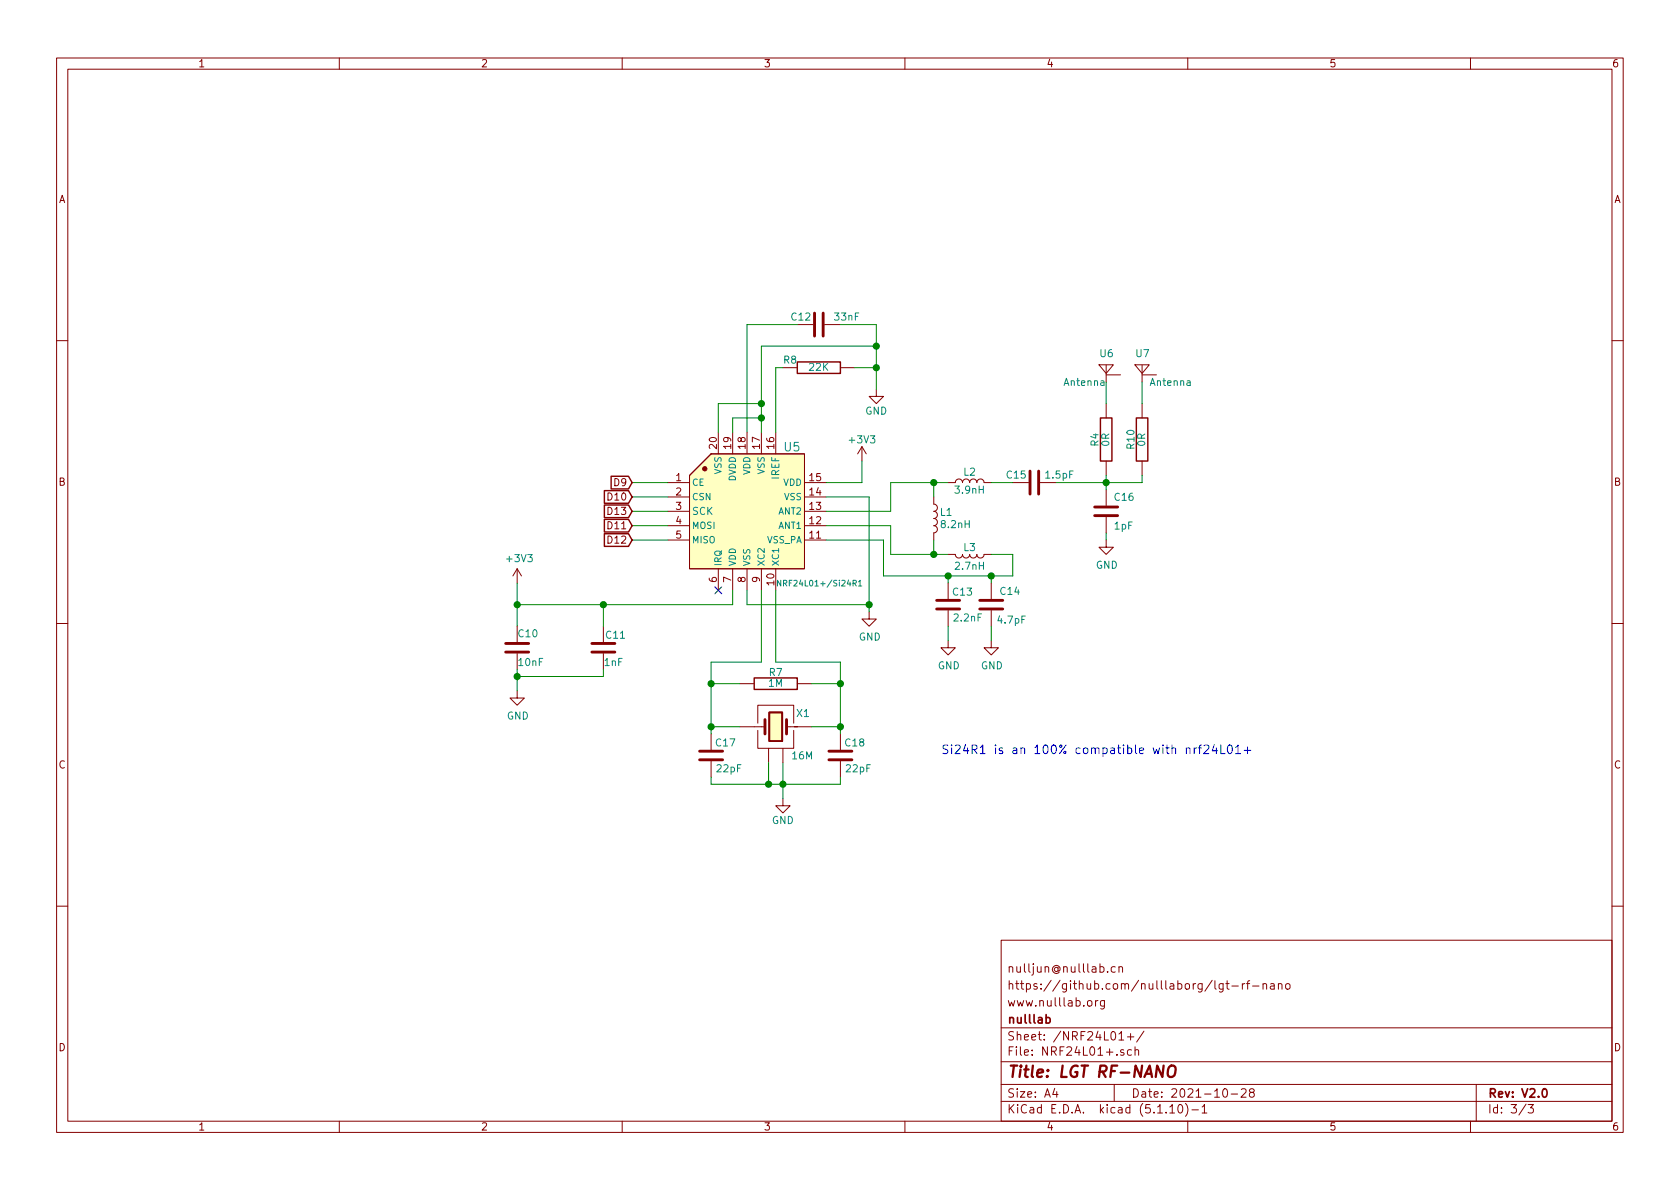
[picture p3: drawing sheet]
<svg xmlns="http://www.w3.org/2000/svg" width="297mm" height="210mm" viewBox="0 0 297 210" stroke-linecap="round" stroke-linejoin="round" font-family="sans-serif">
<g fill="none" stroke="#840000" stroke-width=".18">
<path d="M10 10.3h277v189.9h-277zM12 12.2h273v186.1h-273zM60 10.3v1.9M110 10.3v1.9M160 10.3v1.9M210 10.3v1.9M260 10.3v1.9M141 57.4h2.8M145.8 57.4h2.8M10 60.2h2M127 76.4v3.9M129.5 76.4v3.9"/>
<path d="M132.1 76.4v3.9M134.6 76.4v3.9M137.2 76.4v3.9M138.4 65h2.6M148.6 65h2.5M152.4 79l-.8 1.3M152.4 79v2.5M152.4 79l.8 1.3M154.9 68.8v1.3h1.3l-1.3 1.3-1.2-1.3h1.2M194.3 64.5h2.5l-1.2 1.5zM195.6 64.6v3M195.6 71.4v2.5"/>
<path d="M195.6 66.3h2.5M200.7 64.5h2.5l-1.3 1.5zM201.9 64.6v3M201.9 71.4v2.5M201.9 66.3h2.6M285 60.2h2M118.1 85.3h3.8M118.1 93h3.8M118.1 95.5h3.8M118.1 90.4h3.8M118.1 87.9h3.8M121.9 84.1l3.8-3.8h16.5v20.3h-20.3z"/>
<path d="M142.2 85.3h3.8M142.2 93h3.8M142.2 95.5h3.8M142.2 90.4h3.8M142.2 87.9h3.8M165.1 87.9v1.2a.63 .63 0 0 1 .6 .7 .63 .63 0 0 1-.6 .6 .63 .63 0 0 1 .6 .7 .63 .63 0 0 1-.6 .6 .63 .63 0 0 1 .6 .6 .63 .63 0 0 1-.6 .7 .63 .63 0 0 1 .6 .6 .63 .63 0 0 1-.6 .6v1.3M167.6 85.3h1.3a.63 .63 0 0 1 .6-.6 .63 .63 0 0 1 .7 .6 .63 .63 0 0 1 .6-.6 .63 .63 0 0 1 .6 .6 .63 .63 0 0 1 .7-.6 .63 .63 0 0 1 .6 .6 .63 .63 0 0 1 .7-.6 .63 .63 0 0 1 .6 .6h1.3M167.6 98h1.3a.63 .63 0 0 0 .6 .7 .63 .63 0 0 0 .7-.7 .63 .63 0 0 0 .6 .7 .63 .63 0 0 0 .6-.7 .63 .63 0 0 0 .7 .7 .63 .63 0 0 0 .6-.7 .63 .63 0 0 0 .7 .7 .63 .63 0 0 0 .6-.7h1.3M179.1 85.3h2.8M183.9 85.3h2.8M195.6 95.5v1.3h1.2l-1.2 1.2-1.3-1.2h1.3M195.6 81.5v2.6"/>
<path d="M195.6 86.6v2.8M195.6 91.4v2.8M201.9 81.5v2.6M10 110.3h2M91.4 100.6v2.5M91.4 110.7v2.8M91.4 115.6v2.8M91.4 100.6l-.7 1.2M91.4 100.6l.8 1.2M106.7 110.7v2.8M106.7 115.6v2.8M127 100.6v3.8"/>
<path d="M129.5 100.6v3.8M132.1 100.6v3.8M134.6 100.6v3.8M137.2 100.6v3.8M153.7 108.2v1.3h1.2l-1.2 1.2-1.3-1.2h1.3M167.6 113.3v1.2h1.3l-1.3 1.3-1.2-1.3h1.2M167.6 103.1v2.8M167.6 107.9v2.8M175.3 113.3v1.2h1.2l-1.2 1.3-1.3-1.3h1.3M175.3 103.1v2.8M175.3 107.9v2.8M285 110.3h2"/>
<path d="M91.4 122.2v1.2h1.3l-1.3 1.3-1.2-1.3h1.2M125.7 129.8v2.8M125.7 134.6v2.8M130.8 120.9h2.5M130.8 128.5h4.5M134 129.2v3.1h6.3v-3.1M134 127.9v-3.2h6.3v3.2M135.9 132.3v2.6M138.4 132.3v2.6M139.1 128.5h1.9h-.5M141 120.9h2.5M141 128.5h2.5"/>
<path d="M148.6 129.8v2.8M148.6 134.6v2.8M138.4 141.2v1.3h1.3l-1.3 1.3-1.2-1.3h1.2M10 160.2h2M177 166.3h108v32h-108zM193.7 176.9v1M194.1 176.9l-.3 .1-.1 .2M195.3 176.9v1.2l-.3 .3h-.4M195.3 177l-.5-.1-.2 .3v.6l.2 .1 .5-.1M195.8 171.8v.1M197.2 171l-.4-.1-.3 .3v.6l.3 .1h.4M197.8 171.1l.2-.2 .4 .1 .1 .9"/>
<path d="M197.8 170.9v1M214.8 173.4v1.3l.2 .2M216.3 173.9v1.3l-.3 .2h-.4M216.3 174l-.5-.1-.3 .3 .1 .6 .2 .1 .5-.1M216.7 173.9h.6M217 173.4v1.3l.3 .2M217.8 174.4h1.1M219.7 173.9v1M220.1 173.9l-.4 .3M220.4 173.9h.6M221 173.4l-.4 .3v1.2M221.5 174.4h1.1"/>
<path d="M223.3 174.1l.2-.2 .4 .1 .1 .9M223.3 173.9v1M224.7 174h.5l.1 .9M225.3 174.3l-.5 .1-.2 .2 .2 .3 .5-.1M226 174.1l.1-.1a.37 .37 0 0 1 .6 .1v.8M226 173.9v1M227.4 174.1l.2-.2 .4 .2v.7l-.2 .1-.4-.1zM285 160.2h2M60 198.3v1.9M110 198.3v1.9M160 198.3v1.9M177 194.8h108"/>
<path d="M177 191.8h108M177 187.8h108M177 181.8h108M186.5 192.5l-.4 1h1M186.8 193v1M197 191.8v3M197.8 182.8l.5-.4v1.5M197.8 183.9h.9M198.7 185.7l-.4-.1-.2 .2 .1 .2 .5 .2v.3h-.6M199.3 183.4h1.2M199.9 182.8v1.1M200.1 185.7l-.5-.1-.3 .3 .2 .6h.6"/>
<path d="M200.7 185.7l.2-.1 .4 .1v.9M200.7 185.1v1.5M202.3 182.3l-1.3 2M206.8 195.8l.5-.5v1.5M206.8 196.8h.9M208.5 195.4l.1-.1a.8 .8 0 0 1 .5 .8 .8 .8 0 0 1-.5 .7 1 1 0 0 1-.1-1.4zM209.6 195.1a1.71 1.71 0 0 1 0 2.3M210 198.3v1.9M210.7 196.3h1.2M212.5 195.8l.5-.5v1.5M212.5 196.8h.9M216.3 192.7l.4-.2a.94 .94 0 0 1 0 1.5 .79 .79 0 0 1-.4-1.3z"/>
<path d="M217.7 193.5h1.1M219.5 192.7l.2-.2h.3l.3 .2v.3v.2l-.9 .8h.9M221.2 193.2l-.3-.3 .1-.2 .2-.2 .4 .1 .2 .2-.1 .2-.6 .2a.48 .48 0 0 0-.1 .7l.2 .1 .5-.1a.48 .48 0 0 0-.1-.7h-.1M260 198.3v1.9M261 191.8v6.5M269.8 195.2l-1.2 2M270.2 195.3h.9l-.5 .6 .4 .1v.7l-.2 .1-.6-.1"/>
</g>
<path d="M136 126h2.3v5.1h-2.3zM185 180l.4-.1 .3 .3-.2 .6h-.5M272.9 192.6l.1-.1a.8 .8 0 0 1 .5 .8 .8 .8 0 0 1-.5 .7 1 1 0 0 1-.1-1.4z" fill="none" stroke="#840000" stroke-width=".3"/>
<path d="M206.7 188.7a.66 .66 0 0 1 1.1 0 1.49 1.49 0 0 1-.6 1.7l-.5-.1a1.49 1.49 0 0 1 0-1.6z" fill="none" stroke="#840000" stroke-width=".41"/>
<path d="M141 64h7.6v2h-7.6zM194.6 73.9h2v7.6h-2zM200.9 73.9h2v7.6h-2zM106.9 94.4h4.2l.7 1.1-.7 1.1h-4.2zM106.9 91.8h4.2l.7 1.2-.7 1.1h-4.2zM106.9 89.3h4.2l.7 1.1-.7 1.1h-4.2zM106.9 86.8h4.2l.7 1.1-.7 1.1h-4.2zM108.1 84.2h3l.7 1.1-.7 1.2h-3zM133.3 119.9h7.7v2h-7.7z" fill="none" stroke="#840000" stroke-width=".25"/>
<g fill="none" stroke="#840000" stroke-width=".51">
<path d="M144 55.4v4M145.5 55.4v4M182.1 83.3v4.1M183.6 83.3v4.1M193.5 91.2h4.1M193.5 89.7h4.1M89.4 115.3h4.1M89.4 113.8h4.1M104.6 115.3h4.1M104.6 113.8h4.1M165.6 107.7h4.1M165.6 106.2h4.1"/>
<path d="M173.2 107.7h4.1M173.2 106.2h4.1M123.7 134.4h4.1M123.7 132.8h4.1M135.3 127.2v2.6M139.1 127.2v2.6M146.6 134.4h4M146.6 132.8h4"/>
</g>
<g fill="#ffffc2" stroke="#ffffc2" stroke-width=".18">
<path d="M136 126h2.3v5.1h-2.3z"/>
<path d="M121.9 84.1l3.8-3.8h16.5v20.3h-20.3z"/>
</g>
<circle cx="124.6" cy="82.9" r=".38" fill="#840000" stroke="#840000" stroke-width=".18"/>
<path d="M138 102.6v1l-.5-1v1M150.8 103.1h.5l.1-.4-.6-.1v1M151.1 103.1l.3 .5M151.8 102.9l.3-.3v1M151.8 103.6h.6" fill="none" stroke="#008484" stroke-width=".18"/>
<g fill="none" stroke="#008400" stroke-width=".18">
<path d="M141 57.4h-8.9v19M148.6 57.4h6.3v11.4M134.6 73.9h-5.1v2.5M134.6 71.4h-7.6v5M138.4 65h-1.2v11.4M151.1 65h3.8M154.9 61.2h-20.3v15.2M195.6 67.6v3.8M201.9 67.6v3.8M111.8 85.3h6.3M111.8 90.4h6.3M111.8 95.5h6.3"/>
<path d="M111.8 93h6.3M111.8 87.9h6.3M146 95.5h10.2v6.3h22.9v-3.8h-3.8M146 93h11.5v5h10.1M146 87.9h7.7v20.3M152.4 81.5v3.8h-6.4M165.1 85.3v2.6M165.1 95.5v2.5M167.6 85.3h-10.1v5.1h-11.5M175.3 85.3h3.8M195.6 84.1v2.5M195.6 94.2v1.3"/>
<path d="M201.9 84.1v1.2h-15.2M91.4 103.1v7.6M91.4 118.4v3.8M106.7 106.9v3.8M106.7 118.4v1.2h-15.3M129.5 104.4v2.5h-38.1M132.1 104.4v2.5h21.6M134.6 104.4v12.7h-8.9v12.7M137.2 104.4v12.7h11.4v12.7M167.6 101.8v1.3M167.6 110.7v2.6M175.3 101.8v1.3"/>
<path d="M175.3 110.7v2.6M125.7 137.4v1.3h22.9v-1.3M125.7 120.9h5.1M125.7 128.5h5.1M135.9 134.9v3.8M138.4 134.9v6.3M143.5 120.9h5.1M143.5 128.5h5.1"/>
</g>
<g fill="none" stroke="#0000c2" stroke-width=".18">
<path d="M211.2 132.3v1M211.6 132.3h-.3l-.1 .2M211.9 132.3h.5M212.4 131.7l-.3 .2v1.4M212.9 131.9l.6-.2 .2 .2v.3v.2l-.9 .9h.9M214.7 131.7l-.4 1.1h1M215.1 132.3v1M215.8 131.7v1.6h.8M217.2 131.9l.3-.2a.97 .97 0 0 1 0 1.6 .84 .84 0 0 1-.3-1.4zM218.5 132.2l.4-.5v1.6M218.5 133.3h.8M220 132.7h1.2"/>
<path d="M220.6 132.1v1.2"/>
</g>
<g fill="#008400" stroke="#008400" stroke-width=".25">
<circle cx="134.6" cy="71.4" r=".51"/>
<circle cx="154.9" cy="65" r=".51"/>
<circle cx="175.3" cy="101.8" r=".51"/>
<circle cx="167.6" cy="101.8" r=".51"/>
<circle cx="153.7" cy="106.9" r=".51"/>
<circle cx="148.6" cy="128.5" r=".51"/>
<circle cx="125.7" cy="128.5" r=".51"/>
<circle cx="125.7" cy="120.9" r=".51"/>
<circle cx="148.6" cy="120.9" r=".51"/>
<circle cx="106.7" cy="106.9" r=".51"/>
<circle cx="138.4" cy="138.7" r=".51"/>
<circle cx="135.9" cy="138.7" r=".51"/>
<circle cx="195.6" cy="85.3" r=".51"/>
<circle cx="165.1" cy="85.3" r=".51"/>
<circle cx="154.9" cy="61.2" r=".51"/>
<circle cx="165.1" cy="98" r=".51"/>
<circle cx="134.6" cy="73.9" r=".51"/>
<circle cx="91.4" cy="106.9" r=".51"/>
<circle cx="91.4" cy="119.6" r=".51"/>
</g>
<path d="M126.4 103.8l1.2 1.2M127.6 103.8l-1.2 1.2" fill="none" stroke="#000084" stroke-width=".18"/>
<text font-size="2.8" fill="#840000" x="178" y="190.5">Title: LGT RF-NANO</text>
<text font-size="2.1" fill="#008484" x="138.7" y="79.8">U5</text>
<text font-size="2.1" fill="#0000c2" x="166.4" y="133.3">Si24R1 is an 100% compatible with nrf24L01+</text>
<g font-size="2.1" fill="#840000">
<text x="178" y="172">nulljun@nulllab.cn</text>
<text x="178" y="178">www.nulllab.org</text>
<text x="178" y="175">https://github.com/nulllaborg/lgt-rf-nano</text>
<text x="178" y="184">Sheet: /NRF24L01+/</text>
<text x="178" y="181">nulllab</text>
<text x="178" y="186.7">File: NRF24L01+.sch</text>
<text x="178" y="196.9">KiCad E.D.A. kicad (5.1.10)-1</text>
<text x="178" y="194.1">Size: A4</text>
<text x="200" y="194.1">Date: 2021-10-28</text>
<text x="263" y="194.1">Rev: V2.0</text>
<text x="263" y="196.9">Id: 3/3</text>
</g>
<g font-size="1.8" fill="#840000">
<text x="35" y="11.9">1</text>
<text x="85" y="11.9">2</text>
<text x="135" y="11.9">3</text>
<text x="185" y="11.9">4</text>
<text x="235" y="11.9">5</text>
<text x="285" y="11.9">6</text>
<text x="10.4" y="35.9">A</text>
<text x="285.4" y="35.9">A</text>
<text x="126.7" y="79.3" transform="rotate(-90 126.7 79.3)">20</text>
<text x="129.3" y="79.3" transform="rotate(-90 129.3 79.3)">19</text>
<text x="131.8" y="79.3" transform="rotate(-90 131.8 79.3)">18</text>
<text x="134.4" y="79.3" transform="rotate(-90 134.4 79.3)">17</text>
<text x="136.9" y="79.3" transform="rotate(-90 136.9 79.3)">16</text>
<text x="10.4" y="85.9">B</text>
<text x="107.7" y="88.5">D10</text>
<text x="108.7" y="86">D9</text>
<text x="119.5" y="85.1">1</text>
<text x="119.5" y="87.6">2</text>
<text x="143.2" y="87.6">14</text>
<text x="143.2" y="85.1">15</text>
<text x="285.4" y="85.9">B</text>
<text x="107.7" y="93.6">D11</text>
<text x="107.7" y="91.1">D13</text>
<text x="119.5" y="92.7">4</text>
<text x="119.5" y="90.2">3</text>
<text x="119.5" y="95.2">5</text>
<text x="143.2" y="95.2">11</text>
<text x="143.2" y="92.7">12</text>
<text x="143.2" y="90.2">13</text>
<text x="107.7" y="96.1">D12</text>
<text x="126.7" y="103" transform="rotate(-90 126.7 103)">6</text>
<text x="129.3" y="103" transform="rotate(-90 129.3 103)">7</text>
<text x="131.8" y="103" transform="rotate(-90 131.8 103)">8</text>
<text x="134.4" y="103" transform="rotate(-90 134.4 103)">9</text>
<text x="136.9" y="103.4" transform="rotate(-90 136.9 103.4)">10</text>
<text x="10.4" y="135.9">C</text>
<text x="285.4" y="135.9">C</text>
<text x="10.4" y="185.9">D</text>
<text x="285.4" y="185.9">D</text>
<text x="35" y="199.9">1</text>
<text x="85" y="199.9">2</text>
<text x="135" y="199.9">3</text>
<text x="185" y="199.9">4</text>
<text x="235" y="199.9">5</text>
<text x="285" y="199.9">6</text>
</g>
<g font-size="1.8" fill="#008484">
<text x="140" y="56.7">C12</text>
<text x="147.7" y="56.7">33nF</text>
<text x="138.6" y="64.3">R8</text>
<text x="143.1" y="65.6">22K</text>
<text x="194.5" y="63.2">U6</text>
<text x="200.9" y="63.2">U7</text>
<text x="188.2" y="68.2">Antenna</text>
<text x="203.5" y="68.2">Antenna</text>
<text x="153" y="73.3">GND</text>
<text x="150.3" y="78.4">+3V3</text>
<text x="194.2" y="78.9" transform="rotate(-90 194.2 78.9)">R4</text>
<text x="196.1" y="78.9" transform="rotate(-90 196.1 78.9)">0R</text>
<text x="200.6" y="79.3" transform="rotate(-90 200.6 79.3)">R10</text>
<text x="202.5" y="78.9" transform="rotate(-90 202.5 78.9)">0R</text>
<text x="137.8" y="84.7" transform="rotate(-90 137.8 84.7)">IREF</text>
<text x="169" y="87.3">3.9nH</text>
<text x="170.4" y="84.1">L2</text>
<text x="178.1" y="84.6">C15</text>
<text x="185" y="84.6">1.5pF</text>
<text x="197.1" y="88.6">C16</text>
<text x="122.3" y="91.1">SCK</text>
<text x="166.3" y="91.2">L1</text>
<text x="166.5" y="93.4">8.2nH</text>
<text x="197.1" y="93.6">1pF</text>
<text x="89.7" y="99.4">+3V3</text>
<text x="169" y="100.8">2.7nH</text>
<text x="170.4" y="97.5">L3</text>
<text x="193.8" y="100.6">GND</text>
<text x="168.6" y="105.3">C13</text>
<text x="176.9" y="105.2">C14</text>
<text x="91.7" y="112.7">C10</text>
<text x="107.2" y="112.9">C11</text>
<text x="151.8" y="113.3">GND</text>
<text x="168.8" y="109.9">2.2nF</text>
<text x="176.5" y="110.3">4.7pF</text>
<text x="91.8" y="117.8">10nF</text>
<text x="106.9" y="117.8">1nF</text>
<text x="136" y="119.6">R7</text>
<text x="165.8" y="118.4">GND</text>
<text x="173.4" y="118.4">GND</text>
<text x="135.9" y="121.5">1M</text>
<text x="89.6" y="127.2">GND</text>
<text x="126.6" y="132">C17</text>
<text x="140.9" y="126.8">X1</text>
<text x="149.5" y="132">C18</text>
<text x="126.8" y="136.6">22pF</text>
<text x="140.2" y="134.3">16M</text>
<text x="149.7" y="136.6">22pF</text>
<text x="136.5" y="145.7">GND</text>
</g>
<g font-size="1.6" fill="#008484">
<text x="127.6" y="83.8" transform="rotate(-90 127.6 83.8)">VSS</text>
<text x="132.6" y="84" transform="rotate(-90 132.6 84)">VDD</text>
<text x="135.2" y="83.8" transform="rotate(-90 135.2 83.8)">VSS</text>
<text x="122.3" y="85.9">CE</text>
<text x="122.3" y="88.4">CSN</text>
<text x="130.1" y="85.2" transform="rotate(-90 130.1 85.2)">DVDD</text>
<text x="138.5" y="85.9">VDD</text>
<text x="138.7" y="88.4">VSS</text>
<text x="122.3" y="93.5">MOSI</text>
<text x="137.7" y="93.5">ANT1</text>
<text x="137.7" y="91">ANT2</text>
<text x="122.3" y="96.1">MISO</text>
<text x="127.6" y="100.2" transform="rotate(-90 127.6 100.2)">IRQ</text>
<text x="130.1" y="100.2" transform="rotate(-90 130.1 100.2)">VDD</text>
<text x="132.6" y="100.2" transform="rotate(-90 132.6 100.2)">VSS</text>
<text x="135.2" y="100.2" transform="rotate(-90 135.2 100.2)">XC2</text>
<text x="135.6" y="96.1">VSS_PA</text>
<text x="137.7" y="100.2" transform="rotate(-90 137.7 100.2)">XC1</text>
</g>
<text font-size="1.4" fill="#008484" x="138.5" y="103.7">NRF24L01+/Si24R1</text>
</svg>
